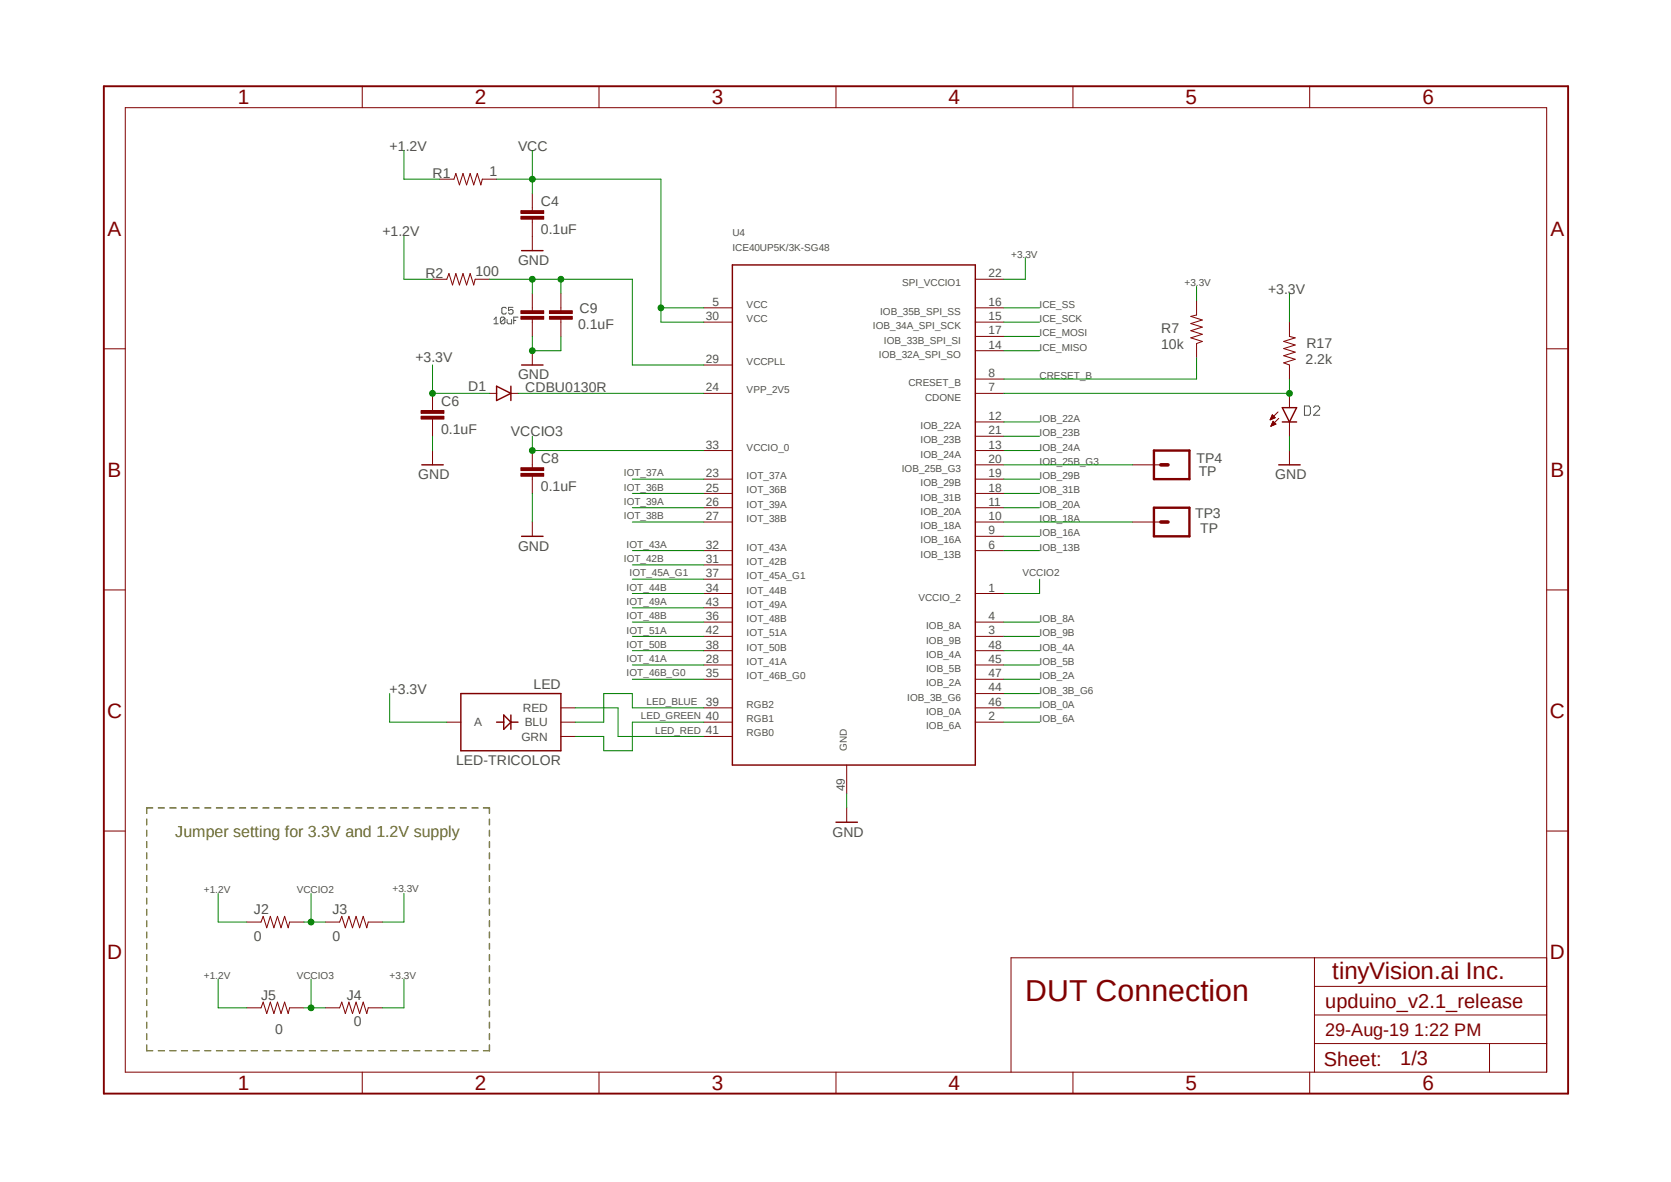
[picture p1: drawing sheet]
<svg xmlns="http://www.w3.org/2000/svg" width="297mm" height="210mm" viewBox="0 0 297 210" stroke-linecap="round" stroke-linejoin="round" font-family="sans-serif">
<path d="M17.9 15l261.2 179.9M279.1 15l-261.2 179.9" fill="none" stroke="#fff" stroke-width=".18"/>
<g fill="none" stroke="#808000" stroke-width=".25">
<path d="M26.1 145.5v1.1M26.1 147.5v1M26.1 149.6v1M26.1 151.6v1M26.1 153.6v1M26.1 155.6v1M26.1 157.6v1M26.1 159.6v1M27.1 143.6h-1v.9M28.2 143.6h1M30.2 143.6h1.1M32.3 143.6h1"/>
<path d="M34.3 143.6h1.1M36.4 143.6h1.1M38.5 143.6h1M40.5 143.6h1.1M42.6 143.6h1M44.7 143.6h1M46.7 143.6h1.1M48.8 143.6h1.1M50.8 143.6h1.1M52.9 143.6h1.1M55 143.6h1M57.1 143.6h1"/>
<path d="M59.1 143.6h1.1M61.2 143.6h1M63.2 143.6h1.1M65.3 143.6h1.1M67.4 143.6h1.1M69.4 143.6h1.1M71.5 143.6h1.1M73.6 143.6h1M75.6 143.6h1.1M77.7 143.6h1M79.8 143.6h1M81.8 143.6h1.1"/>
<path d="M83.9 143.6h1.1M85.9 143.6h1.1v.9M87 145.5v1.1M87 147.5v1M87 149.6v1M87 151.6v1M87 153.6v1M87 155.6v1M87 157.6v1M87 159.6v1M26.1 161.6v1M26.1 163.6v1"/>
<path d="M26.1 165.6v1M26.1 167.6v1M26.1 169.6v1M26.1 171.6v1M26.1 173.7v1M26.1 175.6v1.1M26.1 177.7v.9M26.1 179.7v1M87 161.6v1M87 163.6v1M87 165.6v1M87 167.6v1"/>
<path d="M87 169.6v1M87 171.6v1M87 173.7v1M87 175.6v1.1M87 177.7v.9M87 179.7v1M26.1 181.7v1M26.1 183.7v1M26.1 185.7v1h1M28.2 186.7h1M30.2 186.7h1.1M32.3 186.7h1"/>
<path d="M34.3 186.7h1.1M36.4 186.7h1.1M38.5 186.7h1M40.5 186.7h1.1M42.6 186.7h1M44.7 186.7h1M46.7 186.7h1.1M48.8 186.7h1.1M50.8 186.7h1.1M52.9 186.7h1.1M55 186.7h1M57.1 186.7h1"/>
<path d="M59.1 186.7h1.1M61.2 186.7h1M63.2 186.7h1.1M65.3 186.7h1.1M67.4 186.7h1.1M69.4 186.7h1.1M71.5 186.7h1.1M73.6 186.7h1M75.6 186.7h1.1M77.7 186.7h1M79.8 186.7h1M81.8 186.7h1.1"/>
<path d="M83.9 186.7h1.1M87 185.7v1h-1.1M87 181.7v1M87 183.7v1"/>
</g>
<path d="M87.8 56.8l.4-.5v1.2M87.8 57.5h.8M89.7 56.6v.7l-.2 .2h-.3l-.3-.2M89.7 56.6l-.2-.3h-.3l-.3 .3v.7M89.7 56.6l-.8 .7M90 54.8l-.2-.2h-.4l-.2 .2v.8l.2 .2h.4l.2-.2M90.1 56.8v.5l.2 .2h.6v-.7M91.2 54.6h-.8v.6l.4-.2h.2l.2 .2v.4l-.2 .2h-.4l-.2-.2M91.3 56.9h.4M92.1 56.3h-.8v1.2M231.9 72.1h.8l.2 .3v1.1l-.2 .3h-.8zM233.5 72.4l.3-.3h.5l.3 .3v.3l-1.1 1.1h1.1" fill="none" stroke="#505050" stroke-width=".18"/>
<path d="M130.2 47.1h43.2v88.8h-43.2zM88.3 68.6l2.5 1.3-2.5 1.3zM90.8 68.6v2.6" fill="none" stroke="#800000" stroke-width=".25"/>
<g fill="none" stroke="#800000" stroke-width=".18">
<path d="M78.1 31.8h2.6l.3-1 .7 2.1 .6-2.1 .6 2.1 .7-2.1 .6 2.1 .6-2.1 .7 2.1 .2-1.1h2.6M76.9 49.6h2.5l.4-1 .6 2 .6-2 .7 2 .6-2 .6 2 .7-2 .6 2 .3-1h2.5M125.1 54.7h5.1M125.1 57.2h5.1M173.4 54.7h5M173.4 57.2h5M173.4 59.8h5M173.4 49.6h5M87 69.9h1.3M90.8 69.9h1.3M125.1 64.9h5.1M125.1 69.9h5.1"/>
<path d="M173.4 69.9h5M173.4 77.5h5M173.4 75h5M173.4 67.4h5M173.4 62.3h5M125.1 80.1h5.1M125.1 85.1h5.1M125.1 87.7h5.1M125.1 90.2h5.1M125.1 92.8h5.1M125.1 97.8h5.1M173.4 80.1h5"/>
<path d="M173.4 85.1h5M173.4 87.7h5M173.4 90.2h5M173.4 92.8h5M173.4 97.8h5M173.4 95.3h5M173.4 82.6h5M125.1 100.4h5.1M125.1 102.9h5.1M125.1 105.5h5.1M125.1 108h5.1M125.1 110.5h5.1"/>
<path d="M125.1 113.1h5.1M125.1 115.6h5.1M125.1 118.2h5.1M173.4 105.5h5M173.4 110.5h5M173.4 113.1h5M173.4 115.6h5M173.4 118.2h5M125.1 120.7h5.1M125.1 125.8h5.1M125.1 128.3h5.1M125.1 130.9h5.1"/>
<path d="M150.5 135.9v5.1M173.4 120.7h5M173.4 125.8h5M173.4 128.3h5M173.4 123.2h5"/>
</g>
<path d="M74.8 74h4.1v.5h-4.1z" fill-rule="evenodd" fill="#800000"/>
<path d="M74.8 74h4.1v.5h-4.1z" fill="none" stroke="#800000" stroke-width=".18"/>
<path d="M74.8 72.9h4.1v.5h-4.1z" fill-rule="evenodd" fill="#800000"/>
<path d="M74.8 72.9h4.1v.5h-4.1zM76.9 69.9v3M76.9 74.5v3M76.9 80.1v2.5" fill="none" stroke="#800000" stroke-width=".18"/>
<path d="M75 82.6h3.8" fill="none" stroke="#800000" stroke-width=".25"/>
<path d="M92.6 84.1h4v.5h-4z" fill-rule="evenodd" fill="#800000"/>
<path d="M92.6 84.1h4v.5h-4z" fill="none" stroke="#800000" stroke-width=".18"/>
<path d="M92.6 83.1h4v.5h-4z" fill-rule="evenodd" fill="#800000"/>
<g fill="none" stroke="#800000" stroke-width=".18">
<path d="M94.6 42v2.5M212.7 53.4v2.6l-1 .2 2 .7-2 .6 2 .6-2 .7 2 .6-2 .6 2 .7-1 .3v2.6M229.2 57.2v2.6l1 .2-2 .7 2 .6-2 .6 2 .7-2 .6 2 .6-2 .7 1 .4v2.5M94.6 62.3v2.6M225.8 74.5h.1M225.8 74.5h.3M225.9 74.4h.4M225.9 74.3h.6M225.9 74.2h.8M225.9 75.7h.1M226 74.1h.6M226 75.6h.2"/>
<path d="M226 74h.5M226 75.5h.4M226 75.4h.6M226.1 73.9h.3M226.1 75.4h.7M226.1 73.8h.2M226.1 75.3h.6M226.1 73.7h.1M226.1 75.2h.5M226.2 75.1h.3M226.2 75h.2M226.3 74.9h.1"/>
<path d="M226.7 74.2l-.6-.5-.3 .9M226.7 74.2l-.9 .4M226.8 75.4l-.5-.6-.4 .9M226.8 75.4l-.9 .3M227.2 73.2l-1.4 1.4M227.3 74.3l-1.4 1.4M229.2 69.9v2.5M229.2 75v2.5M92.6 83.1h4v.5h-4zM94.6 80.1v3M94.6 84.6v3.1M94.6 92.8v2.5"/>
<path d="M201.3 82.6h5M201.3 92.8h5M229.2 80.1v2.5M79.4 128.3h2.5M99.7 128.3h2.5M99.7 130.9h2.5M99.7 125.8h2.5M150.5 143.6v2.5M43.9 163.8h2.5l.4-1 .6 2 .6-2 .7 2 .6-2 .7 2 .6-2 .6 2 .3-1h2.5M43.9 179.1h2.5l.4-1 .6 2 .6-2 .7 2 .6-2 .7 2 .6-2 .6 2 .3-1h2.5M57.8 163.8h2.6l.3-1 .7 2 .6-2 .7 2 .6-2 .6 2 .7-2 .6 2 .2-1h2.6M57.8 179.1h2.6l.3-1 .7 2 .6-2 .7 2 .6-2 .6 2 .7-2 .6 2 .2-1h2.6"/>
</g>
<path d="M92.7 44.5h3.8M92.7 64.9h3.8M227.9 72.4h2.6l-1.3 2.6zM227.9 75h2.6M92.7 95.3h3.8M227.3 82.6h3.8M81.9 123.2h17.8v10.2h-17.8zM88.3 128.3h1.2M89.5 127l1.3 1.3-1.3 1.3zM90.8 127v2.6M90.8 128.3h1.3M148.6 146.1h3.8" fill="none" stroke="#800000" stroke-width=".25"/>
<path d="M205.1 80.1h6.3v5h-6.3zM205.1 90.2h6.3v5.1h-6.3z" fill="none" stroke="#800000" stroke-width=".42"/>
<path d="M206.3 82.6h1.3M206.3 92.8h1.3" fill="none" stroke="#800000" stroke-width=".64"/>
<path d="M92.6 38.4h4v.5h-4z" fill-rule="evenodd" fill="#800000"/>
<path d="M92.6 38.4h4v.5h-4z" fill="none" stroke="#800000" stroke-width=".18"/>
<path d="M92.6 37.4h4v.5h-4z" fill-rule="evenodd" fill="#800000"/>
<path d="M92.6 37.4h4v.5h-4zM94.6 34.4v3M94.6 38.9v3.1" fill="none" stroke="#800000" stroke-width=".18"/>
<path d="M92.6 56.2h4v.5h-4z" fill-rule="evenodd" fill="#800000"/>
<path d="M92.6 56.2h4v.5h-4z" fill="none" stroke="#800000" stroke-width=".18"/>
<path d="M92.6 55.2h4v.5h-4z" fill-rule="evenodd" fill="#800000"/>
<path d="M92.6 55.2h4v.5h-4zM94.6 52.2v3M94.6 56.7v3.1" fill="none" stroke="#800000" stroke-width=".18"/>
<path d="M97.7 56.2h4v.5h-4z" fill-rule="evenodd" fill="#800000"/>
<path d="M97.7 56.2h4v.5h-4z" fill="none" stroke="#800000" stroke-width=".18"/>
<path d="M97.7 55.2h4v.5h-4z" fill-rule="evenodd" fill="#800000"/>
<g fill="none" stroke="#800000" stroke-width=".18">
<path d="M22.3 19.1h252.6v171.4h-252.6zM64.4 15.3v3.8M106.5 15.3v3.8M148.6 15.3v3.8M190.7 15.3v3.8M232.8 15.3v3.8M97.7 55.2h4v.5h-4zM99.7 52.2v3M99.7 56.7v3.1M18.5 62h3.8M274.9 62h3.8M18.5 104.8h3.8"/>
<path d="M274.9 104.8h3.8M18.5 147.7h3.8M274.9 147.7h3.8M233.6 170.2v20.3M233.6 175.3h41.3M274.9 170.2h-95.2v20.3M64.4 190.5v3.8M106.5 190.5v3.8M148.6 190.5v3.8M190.7 190.5v3.8M232.8 190.5v3.8M233.6 185.4h41.3"/>
<path d="M233.6 180.3h41.3M264.8 185.4v5.1"/>
</g>
<path d="M18.5 15.3h260.2v179h-260.2z" fill="none" stroke="#800000" stroke-width=".34"/>
<path d="M88.3 31.8h29.2v25.4h7.6M94.6 26.8v5M117.5 54.7h7.6" fill="none" stroke="#008000" stroke-width=".18"/>
<circle cx="94.6" cy="31.8" r=".51" fill="#008000"/>
<circle cx="94.6" cy="31.8" r=".51" fill="none" stroke="#008000" stroke-width=".18"/>
<circle cx="117.5" cy="54.7" r=".51" fill="#008000"/>
<g fill="none" stroke="#008000" stroke-width=".18">
<path d="M71.8 26.8v5h6.3M94.6 31.8v2.6M71.8 42v7.6h5.1M94.6 59.8v2.5h5.1v-2.5M76.9 77.5v2.6M94.6 87.7v5.1M38.8 158.7v5.1h5.1M150.5 141v2.6M38.8 174v5.1h5.1"/>
<circle cx="117.5" cy="54.7" r=".51"/>
</g>
<circle cx="94.6" cy="62.3" r=".51" fill="#008000"/>
<g fill="none" stroke="#008000" stroke-width=".18">
<path d="M87 49.6h25.4v15.3h12.7M94.6 49.6v2.6M229.2 77.5v2.6"/>
<circle cx="94.6" cy="62.3" r=".51"/>
</g>
<circle cx="94.6" cy="49.6" r=".51" fill="#008000"/>
<g fill="none" stroke="#008000" stroke-width=".18">
<path d="M99.7 49.6v2.6"/>
<circle cx="94.6" cy="49.6" r=".51"/>
</g>
<circle cx="99.7" cy="49.6" r=".51" fill="#008000"/>
<g fill="none" stroke="#008000" stroke-width=".18">
<path d="M76.9 64.9v5h10.1M92.1 69.9h33"/>
<circle cx="99.7" cy="49.6" r=".51"/>
</g>
<circle cx="76.9" cy="69.9" r=".51" fill="#008000"/>
<g fill="none" stroke="#008000" stroke-width=".18">
<path d="M178.4 59.8h6.4M178.4 57.2h6.4M178.4 54.7h6.4M182.2 45.8v3.8h-3.8M212.7 50.9v2.5M229.2 52.2v5M178.4 77.5h6.4M178.4 75h6.4M178.4 62.3h6.4M212.7 63.6v3.8h-34.3M112.4 85.1h12.7M112.4 87.7h12.7"/>
<path d="M112.4 90.2h12.7M112.4 92.8h12.7M112.4 97.8h12.7M178.4 85.1h6.4M178.4 87.7h6.4M178.4 90.2h6.4M178.4 92.8h22.9M178.4 97.8h6.4M178.4 95.3h6.4M178.4 82.6h22.9M178.4 80.1h6.4M112.4 100.4h12.7"/>
<path d="M112.4 102.9h12.7M112.4 105.5h12.7M112.4 108h12.7M112.4 110.5h12.7M112.4 113.1h12.7M112.4 115.6h12.7M112.4 118.2h12.7M178.4 110.5h6.4M178.4 113.1h6.4M178.4 115.6h6.4M178.4 118.2h6.4M69.3 123.2v5.1h10.1"/>
<path d="M102.2 125.8h7.7v5.1h15.2M112.4 120.7h12.7M125.1 125.8h-12.7v-2.6h-5.1v5.1h-5.1M125.1 128.3h-12.7v5.1h-5.1v-2.5h-5.1M178.4 128.3h6.4M178.4 120.7h6.4M178.4 125.8h6.4M178.4 123.2h6.4M55.3 158.7v5.1M71.8 158.7v5.1h-3.8M54 163.8h3.8M71.8 174v5.1h-3.8"/>
<circle cx="76.9" cy="69.9" r=".51"/>
</g>
<circle cx="55.3" cy="163.8" r=".51" fill="#008000"/>
<g fill="none" stroke="#008000" stroke-width=".18">
<path d="M184.8 102.9v2.6h-6.4M54 179.1h3.8M55.3 174v5.1"/>
<circle cx="55.3" cy="163.8" r=".51"/>
</g>
<circle cx="55.3" cy="179.1" r=".51" fill="#008000"/>
<g fill="none" stroke="#008000" stroke-width=".18">
<path d="M94.6 80.1h30.5"/>
<circle cx="55.3" cy="179.1" r=".51"/>
</g>
<circle cx="94.6" cy="80.1" r=".51" fill="#008000"/>
<g fill="none" stroke="#008000" stroke-width=".18">
<path d="M94.6 77.5v2.6M229.2 67.4v2.5h-50.8"/>
<circle cx="94.6" cy="80.1" r=".51"/>
</g>
<circle cx="229.2" cy="69.9" r=".51" fill="#008000"/>
<circle cx="229.2" cy="69.9" r=".51" fill="none" stroke="#008000" stroke-width=".18"/>
<text font-size="5.4" fill="#800000" x="182.2" y="177.8">DUT Connection</text>
<text font-size="4.3" fill="#800000" x="236.8" y="174">tinyVision.ai Inc.</text>
<g font-size="3.7" fill="#800000">
<text x="42.3" y="18.5">1</text>
<text x="84.4" y="18.5">2</text>
<text x="126.5" y="18.5">3</text>
<text x="168.6" y="18.5">4</text>
<text x="210.7" y="18.5">5</text>
<text x="252.9" y="18.5">6</text>
<text x="19.1" y="41.9">A</text>
<text x="275.6" y="41.9">A</text>
<text x="19.1" y="84.7">B</text>
<text x="275.6" y="84.7">B</text>
<text x="19" y="127.5">C</text>
<text x="275.5" y="127.5">C</text>
<text x="19" y="170.4">D</text>
<text x="275.5" y="170.4">D</text>
<text x="42.3" y="193.7">1</text>
<text x="84.4" y="193.7">2</text>
<text x="126.5" y="193.7">3</text>
<text x="168.6" y="193.7">4</text>
<text x="210.7" y="193.7">5</text>
<text x="252.9" y="193.7">6</text>
</g>
<g font-size="3.6" fill="#800000">
<text x="235.5" y="179.1">upduino_v2.1_release</text>
<text x="235.3" y="189.4">Sheet:</text>
<text x="248.9" y="189.2">1/3</text>
</g>
<text font-size="3.2" fill="#800000" x="235.5" y="184.1">29-Aug-19 1:22 PM</text>
<text font-size="2.8" fill="#808000" x="31.2" y="148.6">Jumper setting for 3.3V and 1.2V supply</text>
<g font-size="2.5" fill="#505050">
<text x="69.3" y="26.8">+1.2V</text>
<text x="92.1" y="26.8">VCC</text>
<text x="76.9" y="31.6">R1</text>
<text x="87" y="31.3">1</text>
<text x="68" y="42">+1.2V</text>
<text x="96.1" y="41.6">0.1uF</text>
<text x="96.1" y="36.5">C4</text>
<text x="92.1" y="47.1">GND</text>
<text x="75.6" y="49.4">R2</text>
<text x="84.5" y="49.1">100</text>
<text x="225.4" y="52.2">+3.3V</text>
<text x="102.7" y="58.4">0.1uF</text>
<text x="103" y="55.6">C9</text>
<text x="206.4" y="59.2">R7</text>
<text x="73.8" y="64.3">+3.3V</text>
<text x="206.4" y="62.1">10k</text>
<text x="232.1" y="64.6">2.2k</text>
<text x="232.2" y="61.8">R17</text>
<text x="83.2" y="69.4">D1</text>
<text x="92.1" y="67.4">GND</text>
<text x="93.3" y="69.7">CDBU0130R</text>
<text x="78.4" y="77.1">0.1uF</text>
<text x="78.4" y="72.1">C6</text>
<text x="90.8" y="77.5">VCCIO3</text>
<text x="96.1" y="82.2">C8</text>
<text x="212.7" y="82.3">TP4</text>
<text x="74.3" y="85.1">GND</text>
<text x="96.1" y="87.3">0.1uF</text>
<text x="213.1" y="84.6">TP</text>
<text x="226.7" y="85.1">GND</text>
<text x="212.4" y="92">TP3</text>
<text x="213.3" y="94.8">TP</text>
<text x="92.1" y="97.8">GND</text>
<text x="69.3" y="123.2">+3.3V</text>
<text x="94.8" y="122.5">LED</text>
<text x="81.1" y="135.9">LED-TRICOLOR</text>
<text x="148" y="148.6">GND</text>
<text x="45.1" y="167.1">0</text>
<text x="45.1" y="162.4">J2</text>
<text x="59.1" y="167.1">0</text>
<text x="59.1" y="162.4">J3</text>
<text x="46.4" y="177.6">J5</text>
<text x="61.6" y="177.6">J4</text>
<text x="48.9" y="183.6">0</text>
<text x="62.9" y="182.4">0</text>
</g>
<g font-size="2.1" fill="#505050">
<text x="175.7" y="49.2">22</text>
<text x="125.5" y="56.9">30</text>
<text x="126.7" y="54.3">5</text>
<text x="175.7" y="59.4">17</text>
<text x="175.7" y="56.9">15</text>
<text x="175.7" y="54.3">16</text>
<text x="125.5" y="64.5">29</text>
<text x="175.7" y="61.9">14</text>
<text x="125.5" y="69.6">24</text>
<text x="175.7" y="69.6">7</text>
<text x="175.7" y="67">8</text>
<text x="175.7" y="77.2">21</text>
<text x="175.7" y="74.6">12</text>
<text x="125.5" y="79.7">33</text>
<text x="175.7" y="82.3">20</text>
<text x="175.7" y="79.7">13</text>
<text x="125.5" y="84.8">23</text>
<text x="125.5" y="87.3">25</text>
<text x="125.5" y="89.9">26</text>
<text x="175.7" y="89.9">11</text>
<text x="175.7" y="87.3">18</text>
<text x="175.7" y="84.8">19</text>
<text x="125.5" y="92.4">27</text>
<text x="175.7" y="95">9</text>
<text x="175.7" y="92.4">10</text>
<text x="125.5" y="97.5">32</text>
<text x="125.5" y="100">31</text>
<text x="175.7" y="97.5">6</text>
<text x="125.5" y="102.6">37</text>
<text x="125.5" y="105.1">34</text>
<text x="125.5" y="107.7">43</text>
<text x="175.7" y="105.1">1</text>
<text x="125.5" y="110.2">36</text>
<text x="125.5" y="112.7">42</text>
<text x="175.7" y="112.7">3</text>
<text x="175.7" y="110.2">4</text>
<text x="125.5" y="115.3">38</text>
<text x="125.5" y="117.8">28</text>
<text x="175.7" y="117.8">45</text>
<text x="175.7" y="115.3">48</text>
<text x="125.5" y="120.3">35</text>
<text x="125.5" y="125.4">39</text>
<text x="175.7" y="125.4">46</text>
<text x="175.7" y="122.9">44</text>
<text x="175.7" y="120.3">47</text>
<text x="84.3" y="129.1">A</text>
<text x="92.7" y="131.6">GRN</text>
<text x="92.9" y="126.5">RED</text>
<text x="93.3" y="129.1">BLU</text>
<text x="125.5" y="127.9">40</text>
<text x="125.5" y="130.5">41</text>
<text x="175.7" y="127.9">2</text>
<text x="150.2" y="140.6" transform="rotate(-90 150.2 140.6)">49</text>
</g>
<g font-size="1.8" fill="#505050">
<text x="130.2" y="42">U4</text>
<text x="130.2" y="44.5">ICE40UP5K/3K-SG48</text>
<text x="179.7" y="45.8">+3.3V</text>
<text x="160.4" y="50.9">SPI_VCCIO1</text>
<text x="210.5" y="50.9">+3.3V</text>
<text x="132.7" y="54.7">VCC</text>
<text x="132.7" y="57.2">VCC</text>
<text x="155.2" y="58.5">IOB_34A_SPI_SCK</text>
<text x="156.4" y="56">IOB_35B_SPI_SS</text>
<text x="184.8" y="59.8">ICE_MOSI</text>
<text x="184.8" y="57.2">ICE_SCK</text>
<text x="184.8" y="54.7">ICE_SS</text>
<text x="132.7" y="64.9">VCCPLL</text>
<text x="156.2" y="63.6">IOB_32A_SPI_SO</text>
<text x="157.1" y="61">IOB_33B_SPI_SI</text>
<text x="184.8" y="62.3">ICE_MISO</text>
<text x="132.7" y="69.9">VPP_2V5</text>
<text x="161.5" y="68.7">CRESET_B</text>
<text x="164.4" y="71.2">CDONE</text>
<text x="184.8" y="67.4">CRESET_B</text>
<text x="163.6" y="76.2">IOB_22A</text>
<text x="184.8" y="77.5">IOB_23B</text>
<text x="184.8" y="75">IOB_22A</text>
<text x="132.7" y="80.1">VCCIO_0</text>
<text x="160.3" y="83.9">IOB_25B_G3</text>
<text x="163.6" y="81.3">IOB_24A</text>
<text x="163.6" y="78.8">IOB_23B</text>
<text x="184.8" y="82.6">IOB_25B_G3</text>
<text x="184.8" y="80.1">IOB_24A</text>
<text x="110.9" y="84.6">IOT_37A</text>
<text x="110.9" y="87.2">IOT_36B</text>
<text x="110.9" y="89.7">IOT_39A</text>
<text x="132.7" y="85.1">IOT_37A</text>
<text x="132.7" y="87.7">IOT_36B</text>
<text x="163.6" y="88.9">IOB_31B</text>
<text x="163.6" y="86.4">IOB_29B</text>
<text x="184.8" y="87.7">IOB_31B</text>
<text x="184.8" y="85.1">IOB_29B</text>
<text x="110.9" y="92.2">IOT_38B</text>
<text x="132.7" y="90.2">IOT_39A</text>
<text x="132.7" y="92.8">IOT_38B</text>
<text x="163.6" y="94">IOB_18A</text>
<text x="163.6" y="91.5">IOB_20A</text>
<text x="184.8" y="95.3">IOB_16A</text>
<text x="184.8" y="92.8">IOB_18A</text>
<text x="184.8" y="90.2">IOB_20A</text>
<text x="110.9" y="99.9">IOT_42B</text>
<text x="111.4" y="97.3">IOT_43A</text>
<text x="132.7" y="97.8">IOT_43A</text>
<text x="132.7" y="100.4">IOT_42B</text>
<text x="163.6" y="99.1">IOB_13B</text>
<text x="163.6" y="96.6">IOB_16A</text>
<text x="184.8" y="97.8">IOB_13B</text>
<text x="111.4" y="104.9">IOT_44B</text>
<text x="111.4" y="107.5">IOT_49A</text>
<text x="111.9" y="102.4">IOT_45A_G1</text>
<text x="132.7" y="102.9">IOT_45A_G1</text>
<text x="132.7" y="105.5">IOT_44B</text>
<text x="132.7" y="108">IOT_49A</text>
<text x="163.2" y="106.7">VCCIO_2</text>
<text x="181.7" y="102.4">VCCIO2</text>
<text x="111.4" y="110">IOT_48B</text>
<text x="111.4" y="112.6">IOT_51A</text>
<text x="132.7" y="110.5">IOT_48B</text>
<text x="132.7" y="113.1">IOT_51A</text>
<text x="164.6" y="111.8">IOB_8A</text>
<text x="184.8" y="113.1">IOB_9B</text>
<text x="184.8" y="110.5">IOB_8A</text>
<text x="111.4" y="115.1">IOT_50B</text>
<text x="111.4" y="117.6">IOT_41A</text>
<text x="132.7" y="115.6">IOT_50B</text>
<text x="132.7" y="118.2">IOT_41A</text>
<text x="164.6" y="119.4">IOB_5B</text>
<text x="164.6" y="116.9">IOB_4A</text>
<text x="164.6" y="114.3">IOB_9B</text>
<text x="184.8" y="118.2">IOB_5B</text>
<text x="184.8" y="115.6">IOB_4A</text>
<text x="111.4" y="120.2">IOT_46B_G0</text>
<text x="114.9" y="125.3">LED_BLUE</text>
<text x="132.7" y="120.7">IOT_46B_G0</text>
<text x="132.7" y="125.8">RGB2</text>
<text x="161.2" y="124.5">IOB_3B_G6</text>
<text x="164.6" y="122">IOB_2A</text>
<text x="184.8" y="125.8">IOB_0A</text>
<text x="184.8" y="123.2">IOB_3B_G6</text>
<text x="184.8" y="120.7">IOB_2A</text>
<text x="113.9" y="127.8">LED_GREEN</text>
<text x="116.5" y="130.3">LED_RED</text>
<text x="132.7" y="128.3">RGB1</text>
<text x="132.7" y="130.9">RGB0</text>
<text x="164.6" y="129.6">IOB_6A</text>
<text x="164.6" y="127">IOB_0A</text>
<text x="184.8" y="128.3">IOB_6A</text>
<text x="150.5" y="133.4" transform="rotate(-90 150.5 133.4)">GND</text>
<text x="36.2" y="158.7">+1.2V</text>
<text x="52.7" y="158.7">VCCIO2</text>
<text x="69.8" y="158.5">+3.3V</text>
<text x="36.2" y="174">+1.2V</text>
<text x="52.7" y="174">VCCIO3</text>
<text x="69.3" y="174">+3.3V</text>
</g>
</svg>
